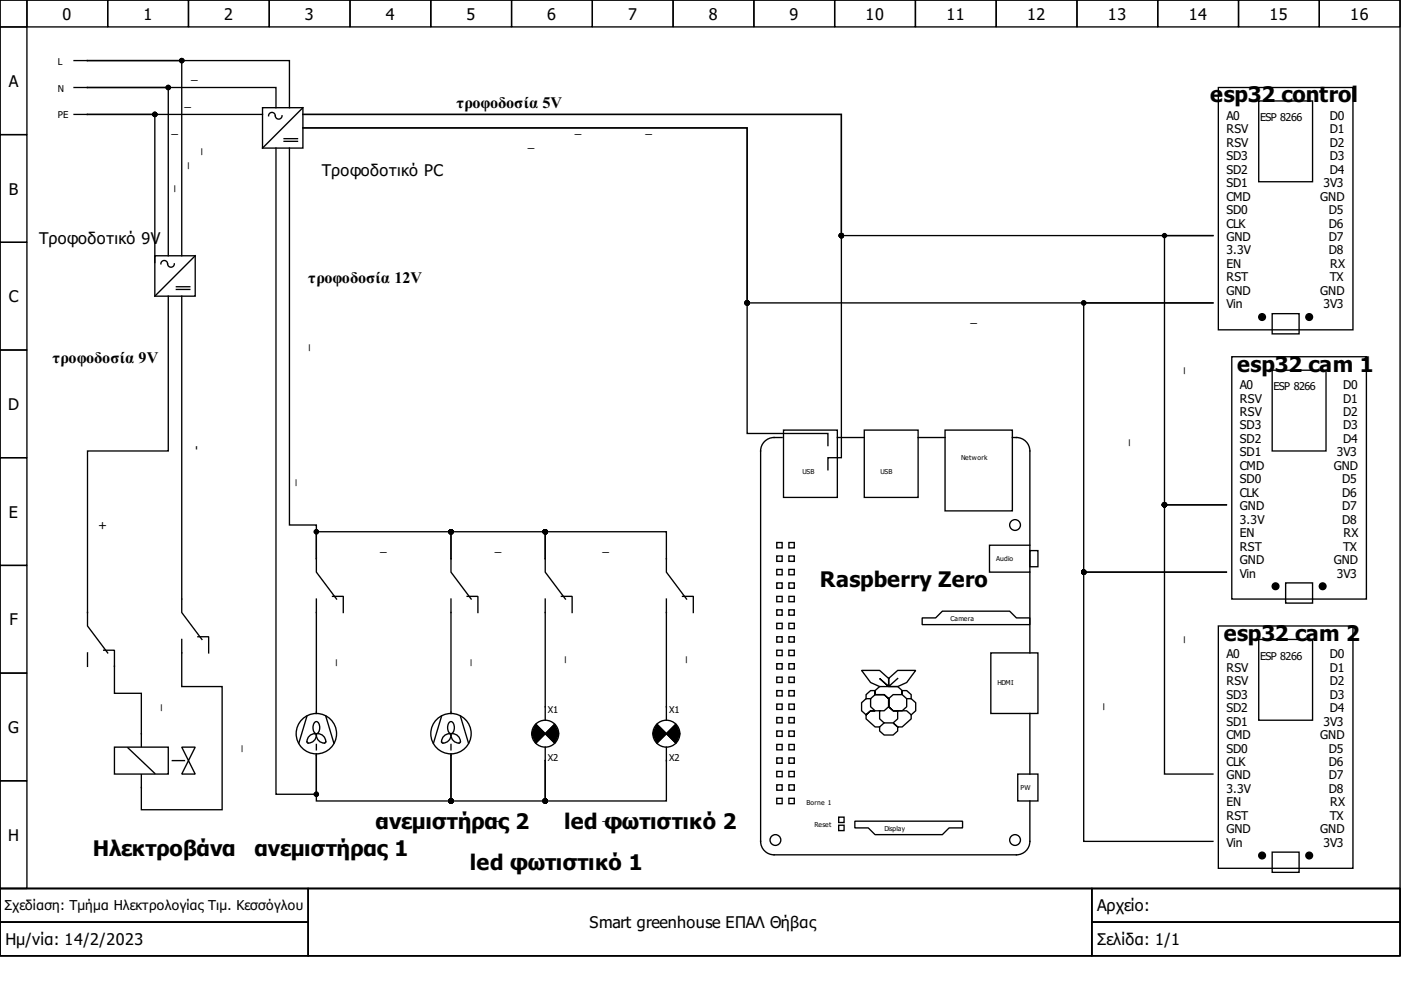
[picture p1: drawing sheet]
<svg xmlns="http://www.w3.org/2000/svg" width="297mm" height="210mm" viewBox="0 0 297 210" stroke-linecap="round" stroke-linejoin="round" font-family="sans-serif">
<g fill="none" stroke="#000" stroke-width=".29">
<path d="M0 0h296.8v188.4h-296.8zM0 0h5.7v5.7h-5.7zM5.7 0h17.1v5.7h-17.1zM22.8 0h17.2v5.7h-17.2zM40 0h17.1v5.7h-17.1zM57.1 0h17.1v5.7h-17.1zM74.2 0h17.1v5.7h-17.1zM91.3 0h17.2v5.7h-17.2zM108.5 0h17.1v5.7h-17.1zM125.6 0h17.1v5.7h-17.1zM142.7 0h17.1v5.7h-17.1zM159.8 0h17.2v5.7h-17.2z"/>
<path d="M177 0h17.1v5.7h-17.1zM194.1 0h17.1v5.7h-17.1zM211.2 0h17.1v5.7h-17.1zM228.3 0h17.2v5.7h-17.2zM245.5 0h17.1v5.7h-17.1zM262.6 0h17.1v5.7h-17.1zM279.7 0h17.1v5.7h-17.1zM0 5.7h5.7v22.8h-5.7zM0 28.5h5.7v22.9h-5.7zM0 51.4h5.7v22.8h-5.7zM0 74.2h5.7v22.8h-5.7zM261.2 75.6h28.5v51.4h-28.5z"/>
<path d="M269.7 78.5h11.4v17.1h-11.4zM0 97h5.7v22.9h-5.7zM0 119.9h5.7v22.8h-5.7zM272.6 123.6h5.7v4.3h-5.7zM0 142.7h5.7v22.8h-5.7zM30 155.6v11.4M0 165.5h5.7v22.9h-5.7zM0 188.4h296.8v14.3h-296.8zM0 188.4h65.4v7.1h-65.4zM0 195.5h65.4v7.2h-65.4zM65.4 188.4h166.1v14.3h-166.1zM231.5 188.4h65.3v7.1h-65.3z"/>
<path d="M231.5 195.5h65.3v7.2h-65.3z"/>
</g>
<g fill="#000" stroke="#000" stroke-width=".29">
<circle cx="270.4" cy="124.3" r=".71"/>
<circle cx="280.4" cy="124.3" r=".71"/>
</g>
<path d="M24.3 158.4h11.4v5.7h-11.4z" fill-rule="evenodd" fill="#fff" stroke="#000" stroke-width=".29"/>
<g fill="none" stroke="#000" stroke-width=".29">
<path d="M15.7 12.8h2.9M15.7 18.6h2.9M15.7 24.3h2.9M67.1 118.5v2.8l4.3 5.7M95.6 118.5v2.8l4.3 5.7M115.6 118.5v2.8l4.3 5.7M141.3 118.5v2.8l4.3 5.7M18.6 129.9v2.8l4.2 5.7M18.6 138.4v2.9M22 137.9h2.3v3.4M38.5 127v2.9l4.3 5.7M38.5 135.6v2.8"/>
<path d="M42 135h2.2v3.4M67.1 127v2.9M70.5 126.4h2.3v3.5M95.6 127v2.9M99 126.4h2.3v3.5M115.6 127v2.9M119 126.4h2.3v3.5M141.3 127v2.9M144.7 126.4h2.3v3.5M258.3 132.7h28.6v51.4h-28.6zM266.9 135.6h11.4v17.1h-11.4zM27.1 158.6l5.7 5.4"/>
<path d="M38.5 158.4h2.9l-1.4 2.9zM36.5 161.3h2.6M40 161.3l1.4 2.8h-2.9zM269.7 180.7h5.7v4.3h-5.7z"/>
</g>
<g fill="#000" stroke="#000" stroke-width=".29">
<circle cx="267.6" cy="181.4" r=".71"/>
<circle cx="277.6" cy="181.4" r=".71"/>
</g>
<circle cx="95.6" cy="155.6" r="4.3" fill="#fff" stroke="#000" stroke-width=".29"/>
<g fill="none" stroke="#000" stroke-width=".29">
<path d="M32.8 54.2h8.6v8.6h-8.6zM34.1 55.9a.76 .76 0 0 1 .9-.7 .76 .76 0 0 1 .6 1 .71 .71 0 0 0 .8 .4 .71 .71 0 0 0 .6-.7M41.4 54.2l-8.6 8.6M37.4 60.8h2.8M37.4 61.4h2.8M93.6 151.8l-1.7 5.8M94.1 156.1a1.25 1.25 0 0 1 1.5-.4 1.53 1.53 0 0 1-1.9 1.7 1.52 1.52 0 0 1 .4-1.3zM95.3 153.1l.3-.1a1.51 1.51 0 0 1 0 2.6 1.56 1.56 0 0 1-.3-2.5zM95.6 151v.3M95.6 157.8v1.2M95.6 159.8v.3M95.9 155.6a1.53 1.53 0 0 1 1.6 1.9 1.65 1.65 0 0 1-1.9-1.7"/>
<path d="M97.6 151.8l1.7 5.8M113.6 153.5l4 4.1M115.6 149.8v2.9M115.6 158.4v2.9M117.6 153.5l-4 4.1M139.3 153.5l4 4.1M141.3 149.8v2.9M141.3 158.4v2.9M143.3 153.5l-4 4.1"/>
<circle cx="115.6" cy="155.6" r="2.85"/>
<circle cx="141.3" cy="155.6" r="2.85"/>
</g>
<g fill="#000" stroke="#000" stroke-width=".29">
<path d="M113.6 153.6l2 2-2 2-.9-2z" fill-rule="evenodd"/>
<path d="M115.6 155.6l2-2 .9 2-.9 2z" fill-rule="evenodd"/>
<path d="M139.3 153.6l2 2-2 2-.9-2z" fill-rule="evenodd"/>
<path d="M141.3 155.6l2-2 .8 2-.8 2z" fill-rule="evenodd"/>
</g>
<circle cx="67.1" cy="155.6" r="4.3" fill="#fff" stroke="#000" stroke-width=".29"/>
<g fill="none" stroke="#000" stroke-width=".29">
<path d="M258.3 18.6h28.6v51.3h-28.6zM55.7 22.8h8.5v8.6h-8.5zM56.9 24.5a.76 .76 0 0 1 .9-.7 .76 .76 0 0 1 .6 1 .71 .71 0 0 0 .8 .4 .71 .71 0 0 0 .6-.7M60.2 29.4h2.9M60.2 30h2.9M64.2 22.8l-8.5 8.6M266.9 21.4h11.4v17.1h-11.4zM269.7 66.5h5.7v4.3h-5.7zM165.8 92.8a4 4 0 0 0-3.9 1l-.6 1.2v.6v82.8a2.85 2.85 0 0 0 2.8 2.8h51.4a2.85 2.85 0 0 0 2.8-2.8v-8.6M166.1 91.2h11.4v14.3h-11.4zM177.5 92.8h5.7M183.2 91.2h11.5v14.3h-11.5z"/>
<path d="M194.7 92.8h5.7M200.4 91.2h14.2v17.1h-14.2zM214.6 92.8a3 3 0 0 1 3.7 2.8v20M164.7 117.9h1.1v1.1h-1.1zM164.7 115h1.1v1.2h-1.1zM167.3 117.9h1.1v1.1h-1.1zM167.3 115h1.1v1.2h-1.1zM209.8 115.6h8.5v5.7h-8.5zM218.3 116.7h1.8v3.5h-1.8zM164.7 137.9h1.1v1.1h-1.1zM164.7 135h1.1v1.1h-1.1zM164.7 132.2h1.1v1.1h-1.1z"/>
<path d="M164.7 129.3h1.1v1.1h-1.1zM164.7 126.4h1.1v1.2h-1.1zM164.7 123.6h1.1v1.1h-1.1zM164.7 120.7h1.1v1.2h-1.1zM167.3 137.9h1.1v1.1h-1.1zM167.3 135h1.1v1.1h-1.1zM167.3 132.2h1.1v1.1h-1.1zM167.3 129.3h1.1v1.1h-1.1zM167.3 126.4h1.1v1.2h-1.1zM167.3 123.6h1.1v1.1h-1.1zM167.3 120.7h1.1v1.2h-1.1zM195.5 131h2.9l1.4-1.4h14.3l1.4 1.4h2.8v1.4h-22.8z"/>
<path d="M210.1 138.4h10v12.9h-10zM218.3 121.3v17.1M65.1 151.8l-1.7 5.8M65.6 156.1a1.25 1.25 0 0 1 1.4-.4 1.53 1.53 0 0 1-1.9 1.7 1.52 1.52 0 0 1 .5-1.3zM66.8 153.1l.3-.1a1.51 1.51 0 0 1 0 2.6 1.56 1.56 0 0 1-.3-2.5zM67.1 151v.3M67.1 157.8v1.2M67.1 159.8v.3M67.4 155.6a1.53 1.53 0 0 1 1.5 1.9 1.65 1.65 0 0 1-1.8-1.7M69.1 151.8l1.7 5.8M164.7 157.8h1.1v1.2h-1.1zM164.7 155h1.1v1.1h-1.1z"/>
<path d="M164.7 152.1h1.1v1.2h-1.1zM164.7 149.3h1.1v1.1h-1.1zM164.7 146.4h1.1v1.2h-1.1zM164.7 143.6h1.1v1.1h-1.1zM164.7 140.7h1.1v1.2h-1.1zM167.3 157.8h1.1v1.2h-1.1zM167.3 155h1.1v1.1h-1.1zM167.3 152.1h1.1v1.2h-1.1zM167.3 149.3h1.1v1.1h-1.1zM167.3 146.4h1.1v1.2h-1.1zM167.3 143.6h1.1v1.1h-1.1zM167.3 140.7h1.1v1.2h-1.1z"/>
<path d="M183.6 148.1v-.8l1-.9h.9v.9v-.9l1-.8h3.8l1 .8v.9v-.9h.9l1 .9v.8M184.6 148.1h-1l-.9 .9v1.7l.9 .9 1-.9h.9h-.9l-1 .9v.8l1.9 1.7h1l1-.8M185.5 147.3h2l.9 .8v1.7v-1.7l1-.8h1.9l.9 .8v1.7l-.9 .9h-1.9l-1-.9-.9 .9h-2l-.9-.9v-1.7l.9-.8h2l.9 .8v1.7l1 .9h.9v1.7l-.9 .9h-1.9l-1-.9v-1.7M190.3 150.7h1.9l1 .9v.8l-1.9 1.7h-1l-.9-.8 .9 .8v.9l-.9 .8h-1.9l-1-.8v-.9M190.3 143.9l-1.9 1.7-1.9-1.7 1.9 1.7v-1.7v1.7h1.9l1.9-.9 1.9-2.6h-3.8l-1.9 1.8-1.9-1.8h-3.8l1.9 2.6 1.9 .9M192.2 148.1h1l.9 .9v1.7l-.9 .9M218.3 151.3v12.8M164.7 169.3h1.1v1.1h-1.1zM164.7 166.4h1.1v1.1h-1.1zM164.7 163.5h1.1v1.2h-1.1zM164.7 160.7h1.1v1.1h-1.1zM167.3 169.3h1.1v1.1h-1.1z"/>
<path d="M167.3 166.4h1.1v1.1h-1.1zM167.3 163.5h1.1v1.2h-1.1zM167.3 160.7h1.1v1.1h-1.1zM177.8 173.3h1.2v1.1h-1.2zM177.8 175h1.2v1.1h-1.2zM181.2 174.1h22.9v1.4h-2.9l-1.4 1.5h-14.3l-1.4-1.5h-2.9zM215.8 164.1h4.3v5.7h-4.3z"/>
<circle cx="215.2" cy="111.3" r="1.14"/>
<circle cx="164.4" cy="178.1" r="1.14"/>
<circle cx="215.2" cy="178.1" r="1.14"/>
</g>
<g fill="#000" stroke="#000" stroke-width=".29">
<circle cx="267.6" cy="67.2" r=".71"/>
<circle cx="277.6" cy="67.2" r=".71"/>
</g>
<g fill="#fff">
<path d="M65.4 56.8h21.7v4h-21.7z"/>
<path d="M87.1 56.8h3.4v4h-3.4z"/>
<path d="M96.8 19.7h19.9v4h-19.9z"/>
<path d="M116.7 19.7h3.5v4h-3.5z"/>
<path d="M11.1 73.9h20v4h-20z"/>
<path d="M31.1 73.9h3.4v4h-3.4z"/>
</g>
<g fill="none" stroke="#000" stroke-width=".29">
<path d="M55.7 24.3h-37.1h14.2v31.4M58.5 22.8v-4.2h-39.9h17.1v35.6M58.5 31.4v137h8.6v-8.3v9.7h28.5v-9.7v9.7h20v-8.5v8.5h25.7v-8.5M61.4 22.8v-10h-42.8h19.9v41.4M61.4 31.4v79.9h5.7v7.2v-5.8h28.5v5.8v-5.8h20v5.8v-5.8h25.7v5.8M35.7 62.8v32.8h-17.1v34.3M38.5 62.8v64.2M175.5 94.5v-2.6h-17.1v-64.8h-94.2h94.2v37.1h98.8h-27.4v57.1h30.2h-30.2v57.1h27.4M175.5 99.6v-2.6h2.9v-72.7h-114.2h114.2v25.6h78.8h-10.3v57.1h13.1h-13.1v57.1h10.3M38.5 138.4v7.2h8.6v26.1h-17.1v-4.7M67.1 129.9v21.1M95.6 129.9v21.1"/>
<path d="M115.6 129.9v19.9M141.3 129.9v19.9M24.3 141.3v5.7h5.7v8.6"/>
</g>
<g fill="#000" stroke="#000" stroke-width=".29">
<circle cx="35.7" cy="18.6" r=".43"/>
<circle cx="38.5" cy="12.8" r=".43"/>
<circle cx="32.8" cy="24.3" r=".43"/>
<circle cx="178.4" cy="49.9" r=".43"/>
<circle cx="246.9" cy="49.9" r=".43"/>
<circle cx="158.4" cy="64.2" r=".43"/>
<circle cx="229.8" cy="64.2" r=".43"/>
<circle cx="67.1" cy="112.7" r=".43"/>
<circle cx="95.6" cy="112.7" r=".43"/>
<circle cx="115.6" cy="112.7" r=".43"/>
<circle cx="246.9" cy="107" r=".43"/>
<circle cx="229.8" cy="121.3" r=".43"/>
<circle cx="67.1" cy="168.4" r=".43"/>
<circle cx="95.6" cy="169.8" r=".43"/>
<circle cx="115.6" cy="169.8" r=".43"/>
</g>
<g font-size="4.6">
<text x="256.6" y="21.7">e</text>
<text x="259.5" y="21.7">sp3</text>
<text x="267.4" y="21.7">2 control</text>
<text x="262.3" y="78.8">esp</text>
<text x="270.3" y="78.8">32 ca</text>
<text x="282.6" y="78.8">m 1</text>
<text x="173.8" y="124.4">Raspberry Zero</text>
<text x="259.5" y="135.9">esp</text>
<text x="267.4" y="135.9">32 ca</text>
<text x="279.7" y="135.9">m 2</text>
<text x="79.6" y="175.8">ανεμιστήρας 2</text>
<text x="119.6" y="175.8">led φωτιστικό 2</text>
<text x="19.7" y="181.5">Ηλεκτροβάνα</text>
<text x="53.9" y="181.5">ανεμιστήρας 1</text>
<text x="99.6" y="184.4">led φωτιστικό 1</text>
</g>
<g font-size="3.4">
<text x="13.3" y="4.1">0</text>
<text x="30.4" y="4.1">1</text>
<text x="47.5" y="4.1">2</text>
<text x="64.6" y="4.1">3</text>
<text x="81.8" y="4.1">4</text>
<text x="98.9" y="4.1">5</text>
<text x="116" y="4.1">6</text>
<text x="133.2" y="4.1">7</text>
<text x="150.3" y="4.1">8</text>
<text x="167.4" y="4.1">9</text>
<text x="183.5" y="4.1">10</text>
<text x="200.7" y="4.1">11</text>
<text x="217.8" y="4.1">12</text>
<text x="234.9" y="4.1">13</text>
<text x="252" y="4.1">14</text>
<text x="269.2" y="4.1">15</text>
<text x="286.3" y="4.1">16</text>
<text x="1.9" y="18.4">A</text>
<text x="96.8" y="22.8">τροφοδοσία 5</text>
<text x="116.7" y="22.8">V</text>
<text x="1.9" y="41.2">B</text>
<text x="68.2" y="37.4">Τροφοδοτικό PC</text>
<text x="8.3" y="51.7">Τροφοδοτικό 9V</text>
<text x="65.4" y="59.9">τροφοδοσία 12</text>
<text x="87.1" y="59.9">V</text>
<text x="1.9" y="64.1">C</text>
<text x="11.1" y="77.1">τροφοδοσία 9</text>
<text x="31.1" y="77.1">V</text>
<text x="1.7" y="86.9">D</text>
<text x="1.9" y="109.7">E</text>
<text x="2" y="132.6">F</text>
<text x="1.7" y="155.4">G</text>
<text x="1.7" y="178.2">H</text>
<text x="125" y="196.8">Smart greenhouse ΕΠΑΛ Θήβας</text>
<text x="232.6" y="193.2">Αρχείο:</text>
<text x="1.1" y="200.4">Ημ/νία: 14/2/2023</text>
<text x="232.6" y="200.4">Σελίδα: 1/1</text>
</g>
<text font-size="2.9" x="1" y="193">Σχεδίαση: Τμήμα Ηλεκτρολογίας Τιμ. Κεσσόγλου</text>
<g font-size="2.6">
<text x="40.5" y="16.8">_</text>
<text x="39.1" y="22.5">_</text>
<text x="36.4" y="28.3">_</text>
<text x="121.9" y="28.3">_</text>
<text x="136.9" y="28.3">_</text>
<text x="260" y="25.4">A0</text>
<text x="260" y="28.3">RSV</text>
<text x="281.9" y="25.4">D0</text>
<text x="281.9" y="28.3">D1</text>
<text x="39.7" y="35.8" transform="rotate(-90 39.7 35.8)">_</text>
<text x="42.5" y="33" transform="rotate(-90 42.5 33)">_</text>
<text x="111.9" y="31.1">_</text>
<text x="260" y="31.1">RSV</text>
<text x="260" y="34">SD3</text>
<text x="281.9" y="31.1">D2</text>
<text x="281.9" y="34">D3</text>
<text x="36.8" y="40.7" transform="rotate(-90 36.8 40.7)">_</text>
<text x="260" y="36.8">SD2</text>
<text x="260" y="39.7">SD1</text>
<text x="280.6" y="39.7">3V3</text>
<text x="281.9" y="36.8">D4</text>
<text x="260" y="42.5">CMD</text>
<text x="260" y="45.4">SD0</text>
<text x="279.9" y="42.5">GND</text>
<text x="281.7" y="45.4">D5</text>
<text x="260" y="48.2">CLK</text>
<text x="260" y="51.1">GND</text>
<text x="260" y="53.9">3.3V</text>
<text x="281.7" y="48.2">D6</text>
<text x="281.7" y="51.1">D7</text>
<text x="281.7" y="53.9">D8</text>
<text x="260" y="56.8">EN</text>
<text x="260" y="59.7">RST</text>
<text x="281.9" y="59.7">TX</text>
<text x="282" y="56.8">RX</text>
<text x="260" y="62.5">GND</text>
<text x="260" y="65.4">Vin</text>
<text x="279.9" y="62.5">GND</text>
<text x="280.6" y="65.4">3V3</text>
<text x="205.8" y="68.2">_</text>
<text x="65.4" y="74.4" transform="rotate(-90 65.4 74.4)">_</text>
<text x="250.9" y="79.2" transform="rotate(-90 250.9 79.2)">_</text>
<text x="262.9" y="82.5">A0</text>
<text x="284.8" y="82.5">D0</text>
<text x="262.9" y="85.3">RSV</text>
<text x="262.9" y="88.2">RSV</text>
<text x="284.8" y="85.3">D1</text>
<text x="284.8" y="88.2">D2</text>
<text x="42.5" y="95.3" transform="rotate(-90 42.5 95.3)">-</text>
<text x="239.2" y="94.5" transform="rotate(-90 239.2 94.5)">_</text>
<text x="262.9" y="91.1">SD3</text>
<text x="262.9" y="93.9">SD2</text>
<text x="284.8" y="91.1">D3</text>
<text x="284.8" y="93.9">D4</text>
<text x="262.9" y="96.8">SD1</text>
<text x="262.9" y="99.6">CMD</text>
<text x="282.8" y="99.6">GND</text>
<text x="283.4" y="96.8">3V3</text>
<text x="62.5" y="103" transform="rotate(-90 62.5 103)">_</text>
<text x="262.9" y="102.5">SD0</text>
<text x="262.9" y="105.3">CLK</text>
<text x="284.6" y="102.5">D5</text>
<text x="284.6" y="105.3">D6</text>
<text x="22.5" y="112.5" transform="rotate(-90 22.5 112.5)">+</text>
<text x="262.9" y="108.2">GND</text>
<text x="262.9" y="111">3.3V</text>
<text x="262.9" y="113.9">EN</text>
<text x="284.6" y="108.2">D7</text>
<text x="284.6" y="111">D8</text>
<text x="284.9" y="113.9">RX</text>
<text x="80.6" y="116.7">_</text>
<text x="104.9" y="116.7">_</text>
<text x="127.7" y="116.7">_</text>
<text x="262.9" y="116.7">RST</text>
<text x="262.9" y="119.6">GND</text>
<text x="282.8" y="119.6">GND</text>
<text x="284.8" y="116.7">TX</text>
<text x="262.9" y="122.4">Vin</text>
<text x="283.4" y="122.4">3V3</text>
<text x="250.9" y="136.3" transform="rotate(-90 250.9 136.3)">_</text>
<text x="71.1" y="141.1" transform="rotate(-90 71.1 141.1)">_</text>
<text x="99.6" y="141.1" transform="rotate(-90 99.6 141.1)">_</text>
<text x="119.6" y="140.6" transform="rotate(-90 119.6 140.6)">_</text>
<text x="145.3" y="140.6" transform="rotate(-90 145.3 140.6)">_</text>
<text x="260" y="139.6">A0</text>
<text x="260" y="142.4">RSV</text>
<text x="281.9" y="139.6">D0</text>
<text x="281.9" y="142.4">D1</text>
<text x="260" y="145.3">RSV</text>
<text x="260" y="148.1">SD3</text>
<text x="281.9" y="145.3">D2</text>
<text x="281.9" y="148.1">D3</text>
<text x="34" y="150.7" transform="rotate(-90 34 150.7)">_</text>
<text x="233.8" y="150.6" transform="rotate(-90 233.8 150.6)">_</text>
<text x="260" y="151">SD2</text>
<text x="260" y="153.8">SD1</text>
<text x="280.6" y="153.8">3V3</text>
<text x="281.9" y="151">D4</text>
<text x="51.1" y="159.3" transform="rotate(-90 51.1 159.3)">_</text>
<text x="260" y="156.7">CMD</text>
<text x="260" y="159.6">SD0</text>
<text x="279.9" y="156.7">GND</text>
<text x="281.7" y="159.6">D5</text>
<text x="260" y="162.4">CLK</text>
<text x="260" y="165.3">GND</text>
<text x="281.7" y="162.4">D6</text>
<text x="281.7" y="165.3">D7</text>
<text x="80.6" y="173.8">_</text>
<text x="104.9" y="173.8">_</text>
<text x="127.7" y="173.8">_</text>
<text x="260" y="168.1">3.3V</text>
<text x="260" y="171">EN</text>
<text x="260" y="173.8">RST</text>
<text x="281.7" y="168.1">D8</text>
<text x="281.9" y="173.8">TX</text>
<text x="282" y="171">RX</text>
<text x="260" y="176.7">GND</text>
<text x="260" y="179.5">Vin</text>
<text x="279.9" y="176.7">GND</text>
<text x="280.6" y="179.5">3V3</text>
</g>
<g font-size="2.3">
<text x="267.2" y="25.7">ESP 8266</text>
<text x="270" y="82.8">ESP 8266</text>
<text x="267.2" y="139.9">ESP 8266</text>
</g>
<g font-size="2">
<text x="12.3" y="13.7">L</text>
<text x="12.3" y="19.4">N</text>
<text x="12.3" y="25.1">PE</text>
<text x="116.2" y="151.3">X1</text>
<text x="141.9" y="151.3">X1</text>
<text x="116.2" y="161.3">X2</text>
<text x="141.9" y="161.3">X2</text>
</g>
<g font-size="1.4">
<text x="170.1" y="100.5">USB</text>
<text x="186.7" y="100.5">USB</text>
<text x="203.8" y="97.6">Network</text>
<text x="211.2" y="119">Audio</text>
<text x="201.5" y="131.6">Camera</text>
<text x="211.5" y="145.3">HDMI</text>
<text x="216.4" y="167.5">PW</text>
<text x="171" y="170.7">Borne 1</text>
<text x="172.7" y="175.3">Reset</text>
<text x="187.5" y="176.1">Display</text>
</g>
</svg>
